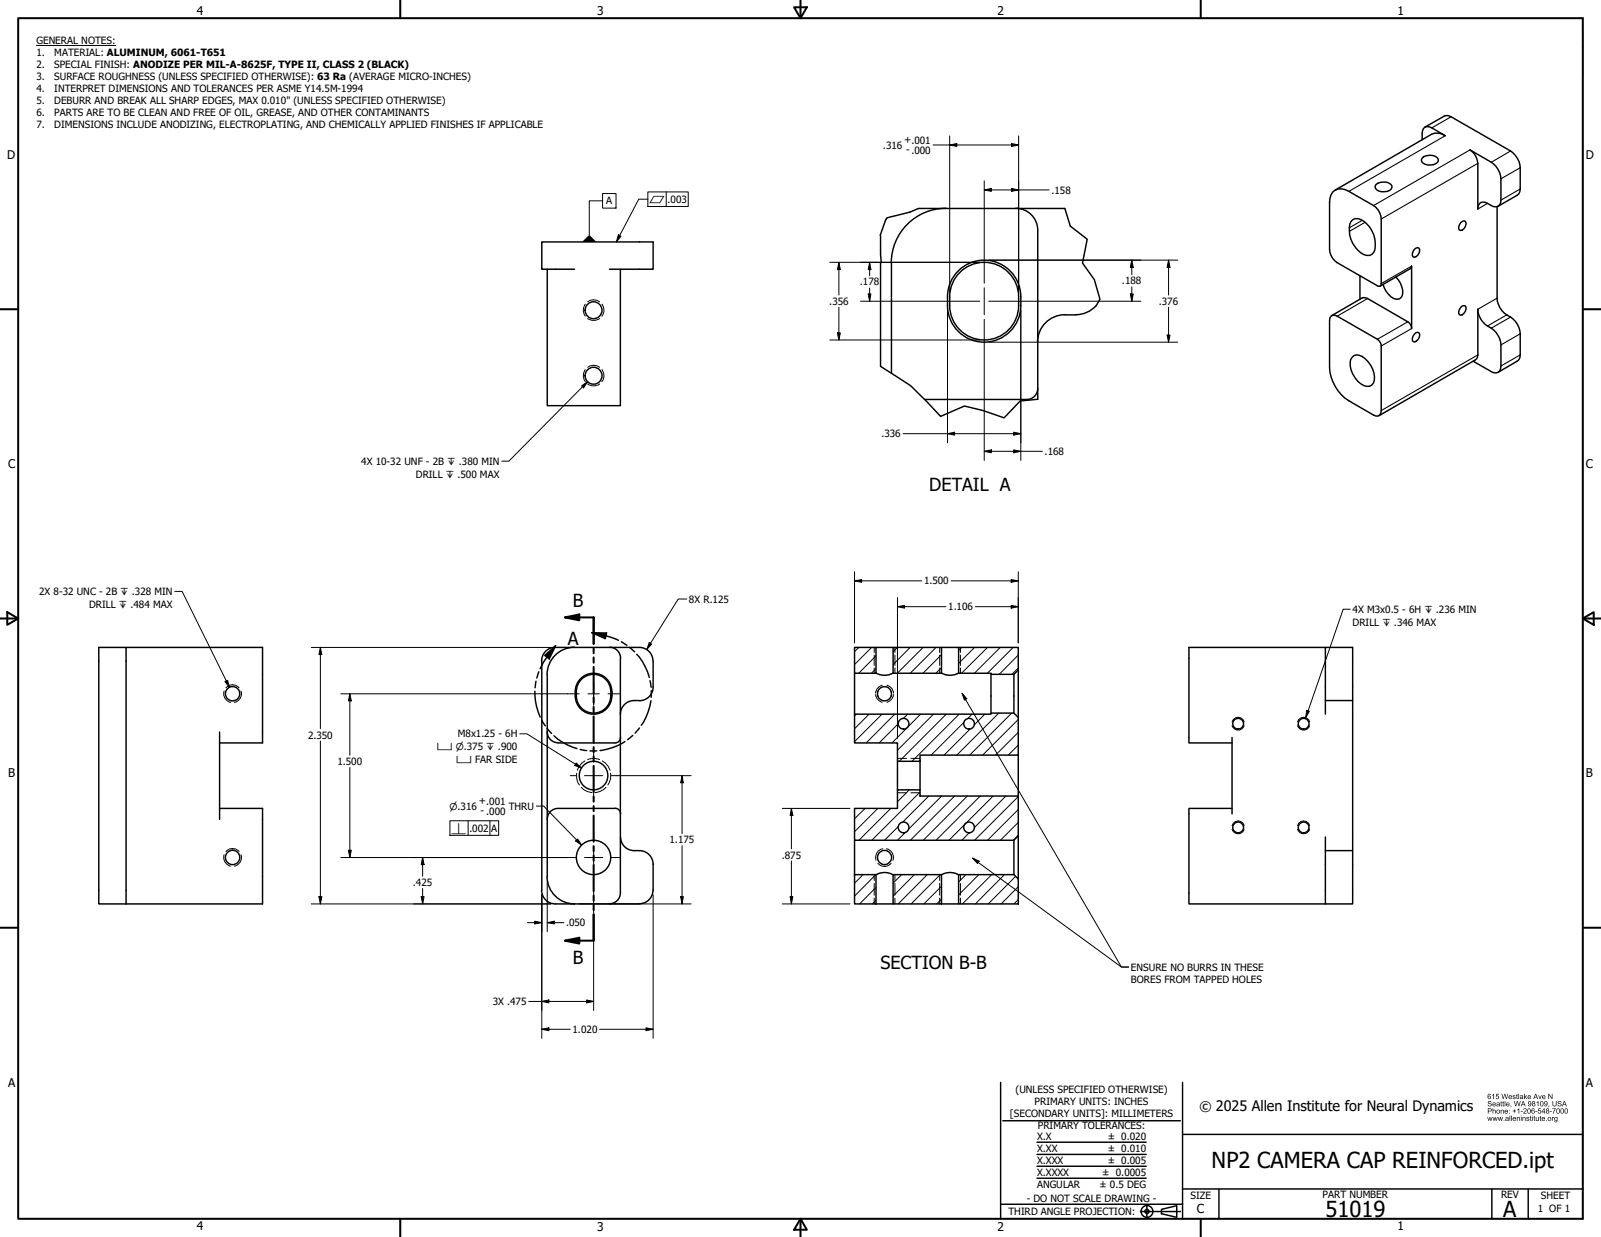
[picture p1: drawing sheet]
<svg xmlns="http://www.w3.org/2000/svg" width="559mm" height="432mm" viewBox="0 0 559 432" stroke-linecap="round" stroke-linejoin="round" font-family="sans-serif">
<!-- layer: Hatch (ANSI) -->
<g fill="none" stroke="#000" stroke-width=".35">
<path d="M299.8 226l-1.5 1.5M304.2 226l-5.9 6M305.8 228.9l-6.1 6.1M305.8 233.4l-1.6 1.6M313.2 226l-1.5 1.5M317.7 226l-6 6M322.2 226l-9 9M326.7 226l-9 9M328.6 233l-2 2M328.6 228.5l-6.5 6.5M335.7 226l-1.1 1.1M340.2 226l-5.6 5.6"/>
<path d="M344.7 226l-9.1 9M349.1 226l-9 9M353.6 226l-9 9M355.4 233.2l-2.2 2.2M355.4 228.7l-6.7 6.7M298.8 249.3l-.5 .6M303.3 249.3l-5 5.1M307.8 249.3l-9.5 9.6M312.3 249.3l-10 10M313.6 252.5l-6.8 6.8M316.8 249.3l-1.5 1.5M321.3 249.3l-10 10"/>
<path d="M325.8 249.3l-12.6 12.6M330.3 249.3l-16.4 16.4M334.8 249.3l-16.5 16.4M336.5 252l-11.5 11.6M338.7 254.4l-9.2 9.2M339.3 249.3l-1.7 1.7M343.7 249.3l-3.7 3.7M348.6 248.9l-14.7 14.7M353.1 248.9l-14.6 14.7M355.4 251.1l-12.4 12.5M355.4 255.7l-7.9 7.9M317.4 275.7l-4.2 4.1"/>
<path d="M321.1 276.5l-16.8 16.8M324.2 277.9l-9.2 9.1M328.7 277.9l-11.6 11.6M333.2 277.9l-15.4 15.4M337.6 277.9l-15.3 15.4M342.1 277.9l-15.4 15.4M346.6 277.9l-9.5 9.6M351.1 277.9l-11.1 11M355.4 260.1l-3.5 3.5M355.4 278.1l-15.2 15.2M301.9 282.2l-3.6 3.6M306.4 282.2l-8.1 8.1"/>
<path d="M310.9 282.2l-11.1 11.1M313.6 288.4l-4.9 4.9M316 290.5l-2.8 2.8M337 287.5l-5.8 5.8M338.3 290.6l-2.6 2.7M355.4 291.5l-1.7 1.8M355.4 282.6l-10.7 10.7M355.4 287.1l-6.2 6.2M301.2 305.3l-2.9 3M305.7 305.3l-7.4 7.5M305.8 314.3l-1.3 1.2M305.8 309.8l-5.8 5.7"/>
<path d="M314.7 305.3l-3 3M319.2 305.3l-7.5 7.5M323.7 305.3l-10.2 10.2M328.2 305.3l-10.2 10.2M328.6 309.4l-6.1 6.1M328.6 313.8l-1.6 1.7M337.1 305.3l-2.5 2.6M341.6 305.3l-7 7.1M346.1 305.3l-10.2 10.2M350.6 305.3l-10.2 10.2M354.5 305.9l-9.6 9.6M355.4 309.5l-6 6"/>
<path d="M355.4 314l-1.5 1.5"/>
</g>
<!-- layer: Hidden Narrow (ANSI) -->
<g fill="none" stroke="#000" stroke-width=".35">
<path d="M204.3 106.2a3.5 3.5 0 0 0 0 4.2M205.1 111.2a3.6 3.6 0 0 0 4.2 0M209.3 105.3a3.5 3.5 0 0 0-4.2 0M210.1 106.2a3.5 3.5 0 0 1 0 4.2M204.3 129a3.5 3.5 0 0 0 0 4.2M205.1 134a3.6 3.6 0 0 0 4.2 0M209.3 128.2a3.5 3.5 0 0 0-4.2 0M210.1 129a3.5 3.5 0 0 1 0 4.2M305.1 226v1.8M305.1 228.7v3.6M305.1 233.2v1.8M307.9 239.2a3 3 0 0 0-2.3 2.7"/>
<path d="M309.6 239.2a3 3 0 0 1 2.2 2.7M312.4 226v1.8M312.4 228.7v3.6M312.4 233.2v1.8M328 226v1.8M328 228.7v3.6M328 233.2v1.8M335.2 226v1.8M335.2 228.7v3.6M335.2 233.2v1.8M78.2 241.2a3 3 0 0 0 2.3 4M83.4 240.1a2.96 2.96 0 0 0-4.5 0"/>
<path d="M84.1 241.2a2.94 2.94 0 0 1-2.3 4M305.6 242.4a3.1 3.1 0 0 0 2.3 2.8M311.8 242.4a3.1 3.1 0 0 1-2.2 2.8M430 253.3a2.18 2.18 0 0 0 2.1 1.6 2.18 2.18 0 0 0 2.1-1.6M430 252a2.22 2.22 0 0 1 2.1-1.6 2.22 2.22 0 0 1 2.2 1.6M452.9 252a2.22 2.22 0 0 1 2.1-1.6 2.22 2.22 0 0 1 2.1 1.6M452.9 253.3a2.18 2.18 0 0 0 2.1 1.6 2.18 2.18 0 0 0 2.1-1.6M201.3 269.9a5.2 5.2 0 0 0 .9 4.1M202.9 274.8a5.6 5.6 0 0 0 3.7 1.9M204.2 265.6l-1.1 .8-1 1.1-.6 1.4M209.3 265.2a5.2 5.2 0 0 0-4.2 0M210.2 265.6l1.1 .8 1 1.1 .6 1.4"/>
<path d="M211.5 274.8a5.6 5.6 0 0 1-3.8 1.9M213.1 269.9a5.2 5.2 0 0 1-.9 4.1M313.2 276.7h3.2M313.2 264.7h3.2M317.9 276.7h3.2M317.9 264.7h3.2M78.2 298.4a3 3 0 0 0 2.3 3.9M83.4 297.2a2.96 2.96 0 0 0-4.5 0M84.1 298.4a2.94 2.94 0 0 1-2.3 3.9M308.1 296.3a3.1 3.1 0 0 0-2.3 4M309.4 296.3a2.98 2.98 0 0 1 2.3 4M430 289.5a2.18 2.18 0 0 0 2.1 1.6 2.18 2.18 0 0 0 2.1-1.6"/>
<path d="M430 288.2a2.22 2.22 0 0 1 2.1-1.6 2.22 2.22 0 0 1 2.2 1.6M452.9 288.2a2.22 2.22 0 0 1 2.1-1.6 2.22 2.22 0 0 1 2.1 1.6M452.9 289.5a2.18 2.18 0 0 0 2.1 1.6 2.18 2.18 0 0 0 2.1-1.6M305.1 305.3v2M305.1 308.4v4.1M305.1 313.5v2M311 301.4a3 3 0 0 1-4.6 0M312.4 305.3v2M312.4 308.4v4.1M312.4 313.5v2M328 305.3v2M328 308.4v4.1"/>
<path d="M328 313.5v2M335.2 305.3v2M335.2 308.4v4.1M335.2 313.5v2"/>
</g>
<!-- layer: Visible (ANSI) -->
<g fill="none" stroke="#000" stroke-width=".51">
<path d="M496.4 55.2a4.1 4.1 0 0 1 5.6 .3 1.65 1.65 0 0 1-1.7 2 3.9 3.9 0 0 1-4.1-1.1zM496.4 48.8a4.4 4.4 0 0 1 .9-4.4l1.6-.1 5.5 3.1a4.9 4.9 0 0 0-4.7-.5l-33.7 19.5M497.3 44.4l6.8-3.9 1.5-.1 21.6 12.3a7.8 7.8 0 0 1 3.4 5.8v7.5l-.4 1.6-7.3 4.4M513.1 52.3l7.4 4.3a7.5 7.5 0 0 1 3.4 5.8v7.4a2.05 2.05 0 0 1-1 2.2 2.05 2.05 0 0 1-2.4-.2 3.7 3.7 0 0 0-3.7-1.1l-.9 1.3-.1 1v-16a6.3 6.3 0 0 0-2.7-4.7zM309.7 76l-.5 .6M320.5 72.8h51.2M330.2 72.7a19.1 19.1 0 0 0-19.1 19.1M354.6 72.7a7.7 7.7 0 0 1 7.6 7.7v59M465.2 67a4.2 4.2 0 0 1 5.6-.2l8.6 5a5.9 5.9 0 0 1 2.7 4.7v22.5l-.4 .9-.9-.1-14.1-8.1a5.9 5.9 0 0 1-2.6-4.7v-16.3l.5-2.7zM472.1 76.7a3.8 3.8 0 0 1 5 1.5 9.5 9.5 0 0 1 2.4 9.9 2.86 2.86 0 0 1-4.5 .2 9.6 9.6 0 0 1-3.5-10.9zM480.2 64.5a4.2 4.2 0 0 1 5.6 .3 1.67 1.67 0 0 1-1.6 2 3.8 3.8 0 0 1-4.1-1.1l-.2-.6zM509.8 77.7l1.2-.6 .4 .2a2.13 2.13 0 0 1-2 3 2.14 2.14 0 0 1 .4-2.6z"/>
<path d="M522.5 72.1v32a7.5 7.5 0 0 0 4.7 6.6 7.5 7.5 0 0 1 3.4 5.8v7.4l-.4 1.6-7.3 4.5M191 94v47.6h25.5v-47.6M200.5 94h-11.4v-9.5h38.9v9.5h-15.3M307.3 81.7v.6M307.3 82.3v6.6M307.3 91.9v36M311.1 91.8v38.5M474.7 96.3v8.2M481.7 99.9l10.6-6.2 .4-.8v21.8a2.95 2.95 0 0 0-1.3-2.4l-14.1-8.1-1.3-.3-11.2 6.3M487.2 96.7a7 7 0 0 1 2.2 6.6 2.27 2.27 0 0 1-3.9 .3 8.2 8.2 0 0 1-2.8-4.3M493.6 87.1l1.2-.7 .4 .2a2.13 2.13 0 0 1-2 3.1 2.14 2.14 0 0 1 .4-2.6zM330.7 106.6a12.8 12.8 0 0 0 12.8 12.8 12.8 12.8 0 0 0 12.8-12.7"/>
<path d="M330.7 103.6a12.8 12.8 0 0 1 12.8-12.8 12.8 12.8 0 0 1 12.8 12.8M330.7 103.6v3.1M331.5 106.6a12 12 0 0 0 12 12.1 12 12 0 0 0 12-12M331.5 103.6v3.1M331.5 103.6a12 12 0 0 1 12-12 12 12 0 0 1 12 12M355.5 103.6v3.1M356.3 103.6v3.1M371.7 109.9a9.6 9.6 0 0 0-9.6 9.5M371.7 109.9h3.8M382.6 106.7a9.5 9.5 0 0 1-7.1 3.2M464.6 110.4l.5-.4 1.6 .4 14.1 8a2.95 2.95 0 0 1 1.3 2.4v22.5a1.65 1.65 0 0 1-.8 1.7 1.65 1.65 0 0 1-1.9-.1l-8.6-5a14.8 14.8 0 0 1-6.7-11.6v-16.4zM493.6 116.6l.6-.5h1a2.36 2.36 0 0 1-1.6 3.3l-.4-.2a2.04 2.04 0 0 1 .4-2.6z"/>
<path d="M509.8 107.3l.6-.5h1a2.36 2.36 0 0 1-1.6 3.2l-.4-.1a2.04 2.04 0 0 1 .4-2.6zM362.2 135.6a3.8 3.8 0 0 1-3.8 3.8h-35.7M471.9 124.7a2.56 2.56 0 0 1 3.6-.2 8.4 8.4 0 0 1 3.9 9.2 2.71 2.71 0 0 1-4.4 .3 8.9 8.9 0 0 1-3.6-8.5zM514.2 126.1l6.3 3.6a2.05 2.05 0 0 0 2.4 .3 2.05 2.05 0 0 0 1-2.2v-7.4a7.9 7.9 0 0 0-4.7-6.6 7.3 7.3 0 0 1-3.4-5.9v16l-.4 1.3-34.1 19.9M34.5 226h9.5v89.5h-9.5zM44 226h47.6v33.3h-15M189.1 230.8v80M191 235.5v70.5M193.8 225.9a4.8 4.8 0 0 0-4.8 4.8M193.9 226h29.3a4.7 4.7 0 0 1 4.7 4.7M200.5 225.9a9.6 9.6 0 0 0-9.6 9.6M212.8 225.9a3.8 3.8 0 0 1 3.8 3.9"/>
<path d="M216.5 229.8v81.9a3.8 3.8 0 0 1-3.7 3.8M228 230.8v9a4.8 4.8 0 0 1-4.8 4.8M298.3 226h7.5v9h-7.5zM298.3 235v14.3M305.8 235a6.7 6.7 0 0 0 5.9 0M305.8 226h5.9M311.7 226h16.9v9h-16.9zM328.6 235a6.7 6.7 0 0 0 6 0M328.6 226h6M334.6 226h20.8v7.9l-1.5 1.5h-8v-.4h-11.3zM345.9 235.4v13.5M353.9 235.4v13.5"/>
<path d="M355.4 233.9v16.5M462.6 226h-47.6v33.3h15M76.6 255.5v30.5M191 255.5a3.8 3.8 0 0 0 3.8 3.8M200.8 241.4a6.5 6.5 0 0 0 5.5 7.8 6.5 6.5 0 0 0 7.3-6.3M200.8 241.4a6.4 6.4 0 0 1 6.4-6.4 6.4 6.4 0 0 1 6.4 6.4M201.2 241.4a6.1 6.1 0 0 0 5.1 7.5 6.1 6.1 0 0 0 6.9-6M201.2 241.4a6 6 0 0 1 6-6 6 6 0 0 1 6 6M213.2 241.4v1.6M213.6 241.4v1.6M216.6 257.4l-.6 1.4-1.3 .5h-19.9M223.2 244.5a5.3 5.3 0 0 0-6.6 4l-.1 .8"/>
<path d="M298.3 249.3h47.6v-.4h8l1.5 1.5v13.2h-34.3v2.1h-7.9v-6.4h-14.9zM430 257.4v26.7M462.6 244.5v4.8M472.1 244.5h-9.5v-18.5h9.5v84.8v4.7h-9.5M313.2 265.7v10M321.1 265.7v10M355.4 263.6v14.3M76.6 282.2h15v33.3h-47.6M194.8 282.2a3.8 3.8 0 0 0-3.8 3.8M194.8 282.2h19.8M214.7 282.1l1.3 .6 .6 1.4M216.6 292.2a4.7 4.7 0 0 0 4.7 4.7 5.3 5.3 0 0 1 6.6 4l.1 .8"/>
<path d="M298.3 282.2h14.9v-6.5h7.9v2.2h34.3v13.9l-1.5 1.5h-55.6zM298.3 293.3v12M353.9 293.3v12M355.4 291.8v15M430 282.2h-15v33.3h47.6M462.6 296.9v18.6M462.6 292.2v4.7h9.5M189 310.7a4.8 4.8 0 0 0 4.8 4.8M190.9 306a9.6 9.6 0 0 0 9.6 9.5M193.9 315.5h29.3M227.9 310.7a4.7 4.7 0 0 1-4.7 4.8M228 301.7v9.1"/>
<path d="M298.3 305.3h7.5v10.2h-7.5zM305.8 305.3a6.2 6.2 0 0 1 5.9 0M305.8 315.5h5.9M311.7 305.3h16.9v10.2h-16.9zM328.6 305.3a6.2 6.2 0 0 1 6 0M328.6 315.5h6M334.6 305.3h19.3l1.5 1.5v8.7h-20.8z"/>
<circle cx="207.2" cy="108.3" r="2.95"/>
<circle cx="207.2" cy="131.2" r="2.95"/>
<circle cx="81.2" cy="242.2" r="2.51"/>
<circle cx="308.7" cy="242.2" r="2.47"/>
<circle cx="315.4" cy="252.6" r="1.87"/>
<circle cx="338.2" cy="252.6" r="1.87"/>
<circle cx="432.1" cy="252.6" r="1.87"/>
<circle cx="455" cy="252.6" r="1.87"/>
<circle cx="207.2" cy="270.7" r="5"/>
<circle cx="81.2" cy="299.3" r="2.51"/>
<circle cx="207.2" cy="299.3" r="6"/>
<circle cx="308.7" cy="299.3" r="2.48"/>
<circle cx="315.4" cy="288.8" r="1.87"/>
<circle cx="338.2" cy="288.8" r="1.87"/>
<circle cx="432.1" cy="288.8" r="1.87"/>
<circle cx="455" cy="288.8" r="1.87"/>
</g>
<!-- layer: Visible Narrow (ANSI) -->
<g fill="none" stroke="#000" stroke-width=".38">
<path d="M504.4 47.4l-33.6 19.4M506.5 40.8l-6.8 3.8M513.1 52.3l-33.7 19.5M515.8 57l-33.7 19.5M527.2 52.7l-6.7 3.9M530.6 58.5l-6.7 3.9M475.5 76.9l-4.5 2.6M476.4 77.6l-5.4 3.2M519.2 71l-3.4 2M530.6 66l-6.7 3.9M492.7 92.9l-10.6 6.1M477.3 104.2l-10.6 6.2"/>
<path d="M491.4 112.3l-10.6 6.1M492.7 114.7l-10.6 6.1M522.5 104.1l-6.7 3.9M525.9 109.9l-6.7 3.9M527.2 110.7l-6.7 3.9M530.6 116.5l-6.7 3.9M515.8 123.9l-33.7 19.4M530.6 123.9l-6.7 3.9"/>
</g>
<!-- layer: Break Line (ANSI) -->
<path d="M309.2 76.6l-1.9 5.2M320.5 72.8l-2.9 1.2-7.9 2M371.7 72.8l1.9 6.1 5.9 4.6-1.7 8.3 4.2 5.8 1.9 6.9-1.3 2.2M307.3 88.9l.3 2.6-.3 .4M307.3 127.9l3.8 2.4a38 38 0 0 1 11.8 9.3l5.4 5.8 8.3-3.7 6.6 1.6 7.3 2.6 5.6-5.9 6.1-.6" fill="none" stroke="#000" stroke-width=".51"/>
<!-- layer: Detail Boundary (ANSI) -->
<g fill="none" stroke="#000" stroke-width=".51">
<path d="M187.1 237.8l-.3 2.3M188.1 234.5l-.8 2.2M190.1 228.8l3.8-3.4-2.2 4.6zM193.9 225.4a29.6 29.6 0 0 0-5.4 8M206.6 220.9l5.1 .1-.4 1.9zM206.6 220.9a29.9 29.9 0 0 1 9.2 2.6M216.9 224l1.9 1.2M219.8 226l1.7 1.5M222.2 228.4a18.1 18.1 0 0 1 4.4 8.1M226.9 237.6l.4 2.3M186.7 241.3a20.8 20.8 0 0 0 1.8 9M189.1 251.3l1.2 2.1"/>
<path d="M190.9 254.3l1.6 1.7M193.4 256.9a20.3 20.3 0 0 0 8 4.4M218.1 258.8a20.4 20.4 0 0 1-8.7 3.2M220.9 256.7l-1.8 1.5M223.2 254.1l-1.5 1.8M227.2 244.6a20.7 20.7 0 0 1-3.4 8.6M227.3 241.1v2.3M202.5 261.6l2.3 .4M205.9 262.1h2.4"/>
</g>
<g fill="#000">
<path d="M190.1 228.8l3.8-3.4-2.2 4.6z" fill-rule="evenodd"/>
<path d="M206.6 220.9l5.1 .1-.4 1.9z" fill-rule="evenodd"/>
</g>
<!-- layer: Section Line (ANSI) -->
<g fill="none" stroke="#000" stroke-width=".7">
<path d="M197.2 215.5l5-1v2zM197.2 215.5h10v9.2M207.2 226.2v1.8M207.2 229.5v1.8M207.2 232.8v9.2M207.2 243.5v1.8M207.2 246.8v1.8M207.2 250.1v9.2M207.2 260.8v1.8M207.2 264v1.9M207.2 267.3v9.2M207.2 278.1v1.7"/>
<path d="M207.2 281.4v1.7M207.2 284.7v9.1M207.2 295.3v1.8M207.2 298.6v1.8M207.2 301.9v9.2M207.2 312.6v1.8M207.2 315.9v1.8M207.2 319.2v9.2h-10M197.2 328.4l5-1.1v2.1z"/>
</g>
<g fill="#000">
<path d="M197.2 215.5l5-1v2z" fill-rule="evenodd"/>
<path d="M197.2 328.4l5-1.1v2.1z" fill-rule="evenodd"/>
</g>
<!-- layer: Border (ANSI) -->
<g fill="none" stroke="#000" stroke-width=".7">
<path d="M139.7 0v6.3M279.4 0v6.3M419.1 0v6.3M6.4 6.3h546v419.1h-546zM277.2 2.5h4.4l-2.2 3.8zM0 107.9h6.3M552.4 107.9h6.4M0 215.9h6.3M2.5 213.7l3.8 2.2-3.8 2.2zM552.4 215.9h6.4M552.5 215.9l3.8-2.2v4.4zM0 323.8h6.3"/>
<path d="M552.4 323.8h6.4M139.7 425.4v6.4M279.4 425.4v6.4M279.4 425.4l2.2 3.9h-4.4zM419.1 425.4v6.4"/>
</g>
<!-- layer: Title (ANSI) -->
<g fill="none" stroke="#000" stroke-width=".51">
<path d="M349.2 377.8v47.6M412.7 377.8v47.6M350 391.2h62M361.9 398.7h38.1M412.7 396h139.7M361.9 403h38.1M361.9 411.3h38.1M361.9 407.1h38.1M412.7 415h139.7M425.4 415v10.4M520.7 415v10.4M533.4 415v10.4"/>
<path d="M349.2 420.4h63.5M398 422.9h14M400.3 420.6v4.6M405.4 422.1l5.3-1.2v4l-5.3-1.2z"/>
<circle cx="400.3" cy="422.9" r="2.06"/>
<circle cx="400.3" cy="422.9" r=".73"/>
</g>
<!-- layer: Symbol (ANSI) -->
<g fill="none" stroke="#000" stroke-width=".35">
<path d="M12.7 15.9h27.7M552.4 11.5v15.4M210.3 67.6h4.7v5h-4.7zM210.3 70.1h-4.6v11.9M226.1 67h14.1v5.1h-14.1zM226.1 69.5h-3.2l-7.8 15M232.5 67v5.1M215.8 82l.9 .5-1.6 2zM203 134.7l2.1-1.5-1.4 2.2zM205.1 133.2l-27.5 27.8h-2.5M61 206.4h2.6l16.5 33.6M471.3 212.7h-2.5l-13.1 37.8"/>
<path d="M78.5 237.9l.9-.4 .7 2.5zM181.4 256.2h2.5l19 11.9M335.8 242l55.6 95.6h2.5M335.8 242l1.6 1.9-.8 .5zM456.1 248l.9 .3-1.3 2.2zM201.1 266.3l1.8 1.8-2.3-.9zM157 286.5h17.1v5.1h-17.1zM163.4 286.5v5.1M171 286.5v5.1M187.2 281.4h2.5l13.3 13.6M201.6 292.9l1.4 2.1-2.1-1.4zM339.5 299.5l51.9 38.1h2.6"/>
<path d="M339.5 299.5l2.3 1.1-.6 .8z"/>
</g>
<!-- layer: Center Mark (ANSI) -->
<path d="M199 270.8h2M204 270.8h6.4M207.2 262.6v1.9M207.2 267.6v6.3M207.2 276.9v2M213.4 270.8h1.9M198 299.3h3M204 299.3h6.4M207.2 290.1v3M207.2 296.2v6.3M213.4 299.3h3M207.2 305.5v3" fill="none" stroke="#000" stroke-width=".35"/>
<!-- layer: Centerline (ANSI) -->
<path d="M343.5 100.5v9.4M207.2 238.3v7.8M198 242.2h4.2M205.2 242.2h4M212.2 242.2h4.2" fill="none" stroke="#000" stroke-width=".35"/>
<!-- layer: Dimension (ANSI) -->
<g fill="none" stroke="#000" stroke-width=".35">
<path d="M325.7 50.6h29.8M331.5 47.4v54.6M331.5 50.6l2.4-.5v1zM353.1 50.1l2.4 .5-2.4 .5zM355.5 47.4v54.6M343.5 63.1v35.8M343.5 66.3l2.5-.5v1zM343.5 66.3h22.6M353.1 65.8l2.4 .5-2.4 .5zM289.6 91.6h52.3M292.8 91.6v11.4M292.8 91.6l.5 2.5h-1z"/>
<path d="M303.5 91.6l.5 2.5h-1zM303.5 91.6v4.7M345.1 90.8h65.9M395 90.8l.5 2.5h-1zM395 90.8v5.1M407.9 90.8l.5 2.5h-1zM407.9 90.8v12.2M289.6 118.7h52.3M292.3 116.2h1l-.5 2.5zM292.8 107.3v11.4M300.4 105.2h41.5M303 102.6h1l-.5 2.6z"/>
<path d="M303.5 100.5v4.7M330.7 108.3v46.3M343.5 111.4v49.3M345.1 105.2h53.1M345.1 119.4h65.9M356.3 108.3v52.4M394.5 102.6h1l-.5 2.6zM395 100.1v5.1M407.4 117h1l-.5 2.4zM407.9 107.3v12.1M315.2 151.4h41.1M330.7 151.4l2.5-.5v1z"/>
<path d="M343.5 157.5l2.5-.5v1.1zM343.5 157.5h20.3M353.8 150.9l2.5 .5-2.5 .5zM353.8 157l2.5 .5-2.5 .6zM298.3 199.6v24.8M355.4 199.6v24.8M239.7 209.1h-3l-11 17.6M298.3 202.8l2.4-.5v1zM298.3 202.8h23.4M313.2 208.6v49.1M313.2 211.8l2.5-.5v1zM313.2 211.8h16.9"/>
<path d="M332 202.8h23.4M340.4 211.8h15M352.9 211.3l2.5 .5-2.5 .5zM352.9 202.3l2.5 .5-2.5 .5zM108.6 226h83.7M111.8 226v28.4M111.8 226l.5 2.5h-1zM226.6 224.3l.9 .6-1.8 1.8zM111.8 258.6v56.9M118.9 242.2h79.1M122.1 242.2l.5 2.5h-1zM122.1 242.2v21.5"/>
<path d="M122.1 267.9v31.4M215.3 270.8h25.9M238.1 270.8v20.2M238.1 270.8l.4 2.4h-.9zM118.9 299.3h79.1M121.6 296.8h1l-.5 2.5zM147.5 299.3l.5 2.5h-1zM147.5 299.3v6.6M238.1 295.2v20.3M273.1 282.2h23.6M276.2 282.2v14.1M276.2 282.2l.5 2.5h-.9z"/>
<path d="M108.6 315.5h83.7M111.3 313h1l-.5 2.5zM147 313h1l-.5 2.5zM147.5 310.1v5.4M189.1 312.4v50.1M191 307.6v17.6M202.1 315.5h39.1M207.2 310.1v42.6M228 312.4v50.1M237.6 313h.9l-.4 2.5zM273.1 315.5h23.6M275.8 313h.9l-.5 2.5z"/>
<path d="M276.2 300.5v15M184.1 322.1h5M186.6 321.6l2.5 .5-2.5 .4zM191 322.1l2.5-.5v.9zM191 322.1h5.8M184.5 349.6h22.7M189.1 349.6l2.5-.5v1zM189.1 359.3l2.5-.5v1zM189.1 359.3h9.9M204.7 349.1l2.5 .5-2.5 .5zM209.3 359.3h18.7M225.5 358.8l2.5 .5-2.5 .5z"/>
</g>
<g fill="#000">
<path d="M331.5 50.6l2.4-.5v1z" fill-rule="evenodd"/>
<path d="M353.1 50.1l2.4 .5-2.4 .5z" fill-rule="evenodd"/>
<path d="M343.5 66.3l2.5-.5v1z" fill-rule="evenodd"/>
<path d="M353.1 65.8l2.4 .5-2.4 .5z" fill-rule="evenodd"/>
<path d="M292.8 91.6l.5 2.5h-1z" fill-rule="evenodd"/>
<path d="M303.5 91.6l.5 2.5h-1z" fill-rule="evenodd"/>
<path d="M395 90.8l.5 2.5h-1z" fill-rule="evenodd"/>
<path d="M407.9 90.8l.5 2.5h-1z" fill-rule="evenodd"/>
<path d="M292.3 116.2h1l-.5 2.5z" fill-rule="evenodd"/>
<path d="M303 102.6h1l-.5 2.6z" fill-rule="evenodd"/>
<path d="M394.5 102.6h1l-.5 2.6z" fill-rule="evenodd"/>
<path d="M407.4 117h1l-.5 2.4z" fill-rule="evenodd"/>
<path d="M330.7 151.4l2.5-.5v1z" fill-rule="evenodd"/>
<path d="M343.5 157.5l2.5-.5v1.1z" fill-rule="evenodd"/>
<path d="M353.8 150.9l2.5 .5-2.5 .5z" fill-rule="evenodd"/>
<path d="M353.8 157l2.5 .5-2.5 .6z" fill-rule="evenodd"/>
<path d="M298.3 202.8l2.4-.5v1z" fill-rule="evenodd"/>
<path d="M313.2 211.8l2.5-.5v1z" fill-rule="evenodd"/>
<path d="M352.9 211.3l2.5 .5-2.5 .5z" fill-rule="evenodd"/>
<path d="M352.9 202.3l2.5 .5-2.5 .5z" fill-rule="evenodd"/>
<path d="M111.8 226l.5 2.5h-1z" fill-rule="evenodd"/>
<path d="M226.6 224.3l.9 .6-1.8 1.8z" fill-rule="evenodd"/>
<path d="M122.1 242.2l.5 2.5h-1z" fill-rule="evenodd"/>
<path d="M238.1 270.8l.4 2.4h-.9z" fill-rule="evenodd"/>
<path d="M121.6 296.8h1l-.5 2.5z" fill-rule="evenodd"/>
<path d="M276.2 282.2l.5 2.5h-.9z" fill-rule="evenodd"/>
<path d="M111.3 313h1l-.5 2.5z" fill-rule="evenodd"/>
<path d="M147 313h1l-.5 2.5z" fill-rule="evenodd"/>
<path d="M147.5 299.3l.5 2.5h-1z" fill-rule="evenodd"/>
<path d="M237.6 313h.9l-.4 2.5z" fill-rule="evenodd"/>
<path d="M275.8 313h.9l-.5 2.5z" fill-rule="evenodd"/>
<path d="M186.6 321.6l2.5 .5-2.5 .4z" fill-rule="evenodd"/>
<path d="M191 322.1l2.5-.5v.9z" fill-rule="evenodd"/>
<path d="M189.1 349.6l2.5-.5v1z" fill-rule="evenodd"/>
<path d="M189.1 359.3l2.5-.5v1z" fill-rule="evenodd"/>
<path d="M204.7 349.1l2.5 .5-2.5 .5z" fill-rule="evenodd"/>
<path d="M225.5 358.8l2.5 .5-2.5 .5z" fill-rule="evenodd"/>
</g>
<!-- layer: Symbol (ANSI) -->
<g fill="#000">
<path d="M203.1 84.5l2.6-2.5 2.5 2.5z" fill-rule="evenodd"/>
<path d="M215.8 82l.9 .5-1.6 2z" fill-rule="evenodd"/>
<path d="M203 134.7l2.1-1.5-1.4 2.2z" fill-rule="evenodd"/>
<path d="M78.5 237.9l.9-.4 .7 2.5z" fill-rule="evenodd"/>
<path d="M335.8 242l1.6 1.9-.8 .5z" fill-rule="evenodd"/>
<path d="M456.1 248l.9 .3-1.3 2.2z" fill-rule="evenodd"/>
<path d="M201.1 266.3l1.8 1.8-2.3-.9z" fill-rule="evenodd"/>
<path d="M201.6 292.9l1.4 2.1-2.1-1.4z" fill-rule="evenodd"/>
<path d="M339.5 299.5l2.3 1.1-.6 .8z" fill-rule="evenodd"/>
</g>
<g fill="#000">
<path d="M540.4 381.8h.3l.9 1.5v-1.5h.3v1.9h-.3l-.9-1.5v1.5h-.3zM538.6 382.6l-.1 .3h.7l-.2-.4zM538.4 382.5a.62 .62 0 0 1 .7-.1 .62 .62 0 0 1 .3 .6h-.9a.38 .38 0 0 0 .2 .5 .38 .38 0 0 0 .5-.3l.2 .1a.67 .67 0 0 1-1 .2 .67 .67 0 0 1 0-1zM536.9 382.3h.2l.4 1.1 .4-1.1h.2l-.5 1.4h-.2zM536 382l-.3 .9h.6zM535.9 381.8h.2l.8 1.9h-.3l-.2-.6h-.8l-.2 .6h-.2zM533.5 382.6l-.1 .3h.7l-.2-.4zM533.3 382.5a.62 .62 0 0 1 .8-.1 .62 .62 0 0 1 .3 .6h-1a.38 .38 0 0 0 .3 .5 .38 .38 0 0 0 .4-.3l.3 .1a.67 .67 0 0 1-1.1 .2 .67 .67 0 0 1 0-1zM532 381.8h.2v1.1l.8-.6-.5 .5 .6 .9h-.3l-.5-.7-.1 .7h-.2zM530.8 383.1v.3l.3 .1 .3-.5zM530.6 382.5l.9-.1 .2 1.3-.3-.2a.49 .49 0 0 1-.7 .2 .49 .49 0 0 1-.2-.7 .49 .49 0 0 1 .7-.1l.1-.3-.8 .1zM530 381.8h.2v1.9h-.2zM529.3 382l.2-.1v.4h.3l-.3 .2v.9l.3 .2-.5-.1-.1-1zM528 382.4l.6-.1 .3 .2h-.6v.3a.54 .54 0 0 1 .7 .4 .54 .54 0 0 1-.5 .6 .54 .54 0 0 1-.6-.5l.6 .2 .3-.2-.8-.4zM526.9 382.6l-.1 .3h.7l-.2-.4zM526.7 382.5a.61 .61 0 0 1 .7-.1 .61 .61 0 0 1 .3 .6h-.9a.39 .39 0 0 0 .2 .5 .39 .39 0 0 0 .5-.3l.2 .1a.67 .67 0 0 1-1 .2 .67 .67 0 0 1 0-1zM524.1 381.8h.2l.4 1.6 .4-1.6h.3l.4 1.6 .4-1.6h.2l-.5 1.9h-.2l-.5-1.7-.4 1.7h-.2zM522.2 381.8h1v.3h-.8l-.1 .5a.6 .6 0 0 1 .9 .2 .6 .6 0 0 1-.4 .8 .6 .6 0 0 1-.8-.4h.3a.38 .38 0 0 0 .5 .1 .38 .38 0 0 0 .1-.6 .38 .38 0 0 0-.6 .1h-.2zM520.8 382.3l.7-.5v1.9h-.3v-1.5l-.4 .3zM519.4 383.1a.4 .4 0 0 0 .8 0 .4 .4 0 0 0-.8 0zM519.4 382l.6-.2 .4 .5h-.3a.36 .36 0 0 0-.4-.3 .36 .36 0 0 0-.3 .5v.2a.58 .58 0 0 1 .9 .2 .58 .58 0 0 1-.4 .8 .58 .58 0 0 1-.7-.6z" fill-rule="evenodd"/>
<path d="M542.7 390.6a.44 .44 0 0 0 .8 0 .44 .44 0 0 0-.8 0zM542.6 390.1l1-.2v1.2a.57 .57 0 0 1-.4 .7 .57 .57 0 0 1-.7-.4l.3 .1a.39 .39 0 0 0 .5 0 .39 .39 0 0 0 .1-.4 .63 .63 0 0 1-.9-.1 .63 .63 0 0 1 .1-.9zM541.7 389.9l.2 .2 .5-.1-.5 .3v1h-.2zM540.4 390.6a.46 .46 0 0 0 .9 0 .46 .46 0 0 0-.9 0zM540.2 390.6a.67 .67 0 0 1 1.3 0 .67 .67 0 0 1-1.3 0zM539.6 391h.3v.3h-.3zM538.4 390.2l-.1 .3h.8l-.2-.4zM538.3 390.1a.61 .61 0 0 1 .7-.1 .61 .61 0 0 1 .3 .6h-1a.38 .38 0 0 0 .3 .5 .38 .38 0 0 0 .5-.3l.2 .1a.67 .67 0 0 1-1 .2 .67 .67 0 0 1 0-1zM537.5 389.6l.2-.1v.4h.2l-.2 .2v.9l.3 .3-.5-.2-.2-1zM536 389.9h.3v1l.2 .2 .4-.2v-1h.2v1.4l-1-.2zM535.4 389.6l.2-.1v.4h.2l-.2 .2v.8l.3 .4-.5-.2zM534.8 389.9h.2v1.4h-.2zM534.8 389.4l.2 .3zM534.1 389.6l.2-.1v.4h.3l-.3 .2v.9l.3 .3-.5-.2zM532.8 390l.7-.1 .3 .4-.7-.2v.3a.54 .54 0 0 1 .7 .4 .54 .54 0 0 1-.5 .6 .54 .54 0 0 1-.6-.5l.6 .2 .3-.2-.7-.4zM531.4 389.9l1 .2 .1 1.2h-.3v-1l-.2-.2-.4 .2v1h-.2zM530.8 389.9h.3v1.4h-.3zM530.8 389.4l.3 .3zM529.4 389.9l1 .2 .1 1.2h-.2v-1l-.3-.2-.3 .2v1h-.3zM528.3 390.2l-.1 .3h.7l-.2-.4zM528.1 390.1a.61 .61 0 0 1 .7-.1 .61 .61 0 0 1 .4 .6h-1a.38 .38 0 0 0 .3 .5 .38 .38 0 0 0 .4-.3l.2 .1a.67 .67 0 0 1-1 .2 .67 .67 0 0 1 0-1zM527.4 389.4h.3v1.9h-.3zM526.9 389.4h.2v1.9h-.2zM525.7 390.7v.4h.3l.3-.5zM525.5 390.1l1-.1 .1 1.3-.3-.2a.5 .5 0 0 1-.6 .2 .5 .5 0 0 1-.2-.7 .5 .5 0 0 1 .7-.1l.1-.3-.9 .1zM524.8 391h.3v.3h-.3zM522.8 389.9h.2l.3 1.1 .3-1.1h.2l.3 1.1 .3-1.1h.2l-.4 1.4h-.3l-.2-1.1-.3 1.1h-.2zM520.9 389.9h.3l.3 1.1 .2-1.1h.3l.2 1.1 .3-1.1h.3l-.5 1.4h-.2l-.3-1.1-.2 1.1h-.3zM519.1 389.9h.2l.3 1.1 .3-1.1h.2l.3 1.1 .3-1.1h.2l-.4 1.4h-.2l-.3-1.1-.2 1.1h-.3z" fill-rule="evenodd"/>
<path d="M546 384.6l-.3 .8h.6zM545.9 384.4h.2l.8 1.8h-.3l-.2-.6h-.8l-.2 .6h-.2zM543.8 384.5a.71 .71 0 0 1 1.2 .4h-.2a.4 .4 0 0 0-.5-.4 .4 .4 0 0 0-.3 .5h.1a.69 .69 0 0 1 .9 .5 .69 .69 0 0 1-.6 .9 .69 .69 0 0 1-.8-.6l.2-.2a.44 .44 0 0 0 .5 .5 .44 .44 0 0 0 .3-.7h-.1a.58 .58 0 0 1-.7-.2 .58 .58 0 0 1 0-.7zM541.9 384.4h.2v1a.49 .49 0 0 0 .5 .6 .49 .49 0 0 0 .5-.6v-1h.2v1a.72 .72 0 0 1-.7 .8 .72 .72 0 0 1-.7-.8zM540.5 385.9h.2l-.2 .6zM539.1 384.9a.4 .4 0 0 0 .8 0 .4 .4 0 0 0-.8 0zM539.1 384.5a.87 .87 0 0 1 1.1 .7 .87 .87 0 0 1-.7 1l-.5-.4 .7 .2 .2-.7a.58 .58 0 0 1-.8 .1 .58 .58 0 0 1 0-.9zM537.9 384.7a.85 .85 0 0 0 .4 1.3l.1-.2a.64 .64 0 0 0 .2-.8 .64 .64 0 0 0-.7-.3zM537.8 384.5a.84 .84 0 0 1 .9 .8 .84 .84 0 0 1-.9 .8l-.3-.8zM536.3 384.8l.7-.4v1.8h-.3v-1.4l-.4 .2zM535 384.8a.3 .3 0 0 0 .6 0 .3 .3 0 0 0-.6 0zM534.9 385.7a.4 .4 0 0 0 .8 0 .4 .4 0 0 0-.8 0zM534.9 384.5a.49 .49 0 0 1 .8-.1 .49 .49 0 0 1-.1 .8 .54 .54 0 0 1 .1 .8 .54 .54 0 0 1-.8 0 .54 .54 0 0 1 .2-.8l-.3-.3zM533.5 384.9a.39 .39 0 0 0 .7 0 .39 .39 0 0 0-.7 0zM533.5 384.5a.87 .87 0 0 1 1.1 .7 .87 .87 0 0 1-.8 1l-.5-.4 .7 .2 .3-.7a.58 .58 0 0 1-.9 .1 .58 .58 0 0 1 .1-.9zM531.6 384.6l-.3 .8h.6zM531.5 384.4h.3l.7 1.8h-.3l-.2-.6h-.7l-.2 .6h-.3zM528.4 384.4h.3l.3 1.5 .5-1.5h.3l.4 1.5 .3-1.5h.3l-.5 1.8h-.3l-.4-1.6-.4 1.6h-.3zM527.2 385.9h.3l-.2 .6zM526 385.1l-.1 .3h.8l-.3-.3zM525.9 385a.61 .61 0 0 1 .7-.1 .61 .61 0 0 1 .3 .7h-1a.38 .38 0 0 0 .3 .4 .38 .38 0 0 0 .5-.2h.2a.66 .66 0 0 1-1 .3 .66 .66 0 0 1 0-1.1zM525.2 384.4h.2v1.8h-.2zM524.5 384.5l.3-.1v.5h.2l-.2 .1v.9l.2 .3-.4-.1-.2-1.1zM523.8 384.5l.2-.1v.5h.3l-.3 .1v.8l.3 .4-.4-.1zM522.6 385.7v.3h.3l.3-.5zM522.5 384.9l.9 .1 .1 1.2-.3-.2a.49 .49 0 0 1-.6 .2 .49 .49 0 0 1-.2-.6 .49 .49 0 0 1 .6-.2v-.4l-.7 .2zM521.3 385.1l-.2 .3h.8l-.2-.3zM521.1 385a.61 .61 0 0 1 .7-.1 .61 .61 0 0 1 .3 .7h-1a.38 .38 0 0 0 .3 .4 .38 .38 0 0 0 .5-.2h.2a.66 .66 0 0 1-1 .3 .66 .66 0 0 1 0-1.1zM519.5 384.5a.72 .72 0 0 1 1.1 .4h-.2a.4 .4 0 0 0-.5-.4 .4 .4 0 0 0-.3 .5h.1a.69 .69 0 0 1 .9 .4 .69 .69 0 0 1-.4 .9 .69 .69 0 0 1-.9-.4l-.1-.3h.2a.44 .44 0 0 0 .6 .5 .44 .44 0 0 0 .2-.7h-.1a.58 .58 0 0 1-.7-.2 .58 .58 0 0 1 .1-.7z" fill-rule="evenodd"/>
<path d="M546.4 387.2a.86 .86 0 0 0 .4 1.3l.1-.1a.86 .86 0 0 0-.4-1.3zM546.3 387a.84 .84 0 0 1 1 .8 .84 .84 0 0 1-.9 .9l-.3-.9zM545 387.2a.86 .86 0 0 0 .4 1.3l.1-.1a.86 .86 0 0 0-.4-1.3zM544.9 387a.84 .84 0 0 1 1 .8 .84 .84 0 0 1-1 .9l-.2-.9zM543.6 387.2a.86 .86 0 0 0 .4 1.3l.1-.1a.84 .84 0 0 0-.4-1.3zM543.5 387a.84 .84 0 0 1 1 .8 .84 .84 0 0 1-1 .9l-.3-.9zM541.8 386.9h1.2l-.7 1.8h-.2l.1-.5 .5-1.1h-.9zM541 387.9h.6v.3h-.6zM539.9 387.4a.3 .3 0 0 0 .6 0 .3 .3 0 0 0-.6 0zM539.8 388.2a.4 .4 0 0 0 .8 0 .4 .4 0 0 0-.8 0zM539.8 387a.49 .49 0 0 1 .7 0 .49 .49 0 0 1-.1 .7 .55 .55 0 0 1 .2 .9 .55 .55 0 0 1-.9 0 .55 .55 0 0 1 .2-.9l-.2-.2zM538.9 387.3l-.6 .8h.6zM538.9 386.9h.2v1.2h.2l-.2 .6h-.2v-.4h-.8zM537 386.9h.9v.2h-.8v.5a.6 .6 0 0 1 .8 .3 .6 .6 0 0 1-.4 .8 .6 .6 0 0 1-.7-.5h.2a.39 .39 0 0 0 .6 .2 .39 .39 0 0 0 0-.6 .39 .39 0 0 0-.6 .1h-.2zM535.9 387.9h.7v.3h-.7zM534.7 388.2a.4 .4 0 0 0 .8 0 .4 .4 0 0 0-.8 0zM534.7 387.1l.6-.2 .4 .4-.3 .1a.36 .36 0 0 0-.4-.3 .36 .36 0 0 0-.3 .4v.3a.58 .58 0 0 1 .9 .2 .58 .58 0 0 1-.4 .8 .58 .58 0 0 1-.7-.7zM533.4 387.2a.86 .86 0 0 0 .4 1.3l.1-.1a.85 .85 0 0 0-.4-1.3zM533.4 387a.84 .84 0 0 1 .9 .8 .84 .84 0 0 1-.9 .9l-.3-.9zM531.9 387a.63 .63 0 0 1 1 .3 .63 .63 0 0 1-.6 .8l-.3 .4h.9v.2h-1.2l.4-.7a.48 .48 0 0 0 .6-.4 .48 .48 0 0 0-.6-.5l-.4 .3zM530.8 387.9h.7v.3h-.7zM529.6 387.3l.7-.4v1.8h-.3v-1.4l-.4 .3zM528.5 387.2h.2v.5h.5v.2h-.5v.5h-.2v-.5h-.5v-.2h.5zM526.7 388.5h.2v.2h-.2zM526.7 387.4h.2v.3h-.2zM525.5 387.7l-.1 .2h.7l-.2-.3zM525.3 387.6a.61 .61 0 0 1 .7-.2 .61 .61 0 0 1 .3 .7h-1a.39 .39 0 0 0 .3 .5 .39 .39 0 0 0 .5-.3h.2a.66 .66 0 0 1-1 .3 .66 .66 0 0 1 0-1zM523.8 387.4l1 .1 .1 1.2h-.3v-1l-.2-.1-.4 .2v.9h-.2zM522.5 388.1a.46 .46 0 0 0 .9 0 .46 .46 0 0 0-.9 0zM522.3 388.1a.67 .67 0 0 1 1.3 0 .67 .67 0 0 1-1.3 0zM521 386.9h.2v.6a.47 .47 0 0 1 .5-.1 .47 .47 0 0 1 .3 .5v.8h-.2v-1l-.3-.1-.3 .2v.9h-.2zM519.5 387.1v.7l.7-.1a.33 .33 0 0 0 .2-.4 .33 .33 0 0 0-.4-.2zM519.3 386.9h1a.55 .55 0 0 1 .4 .7 .55 .55 0 0 1-.7 .4h-.5v.7h-.2z" fill-rule="evenodd"/>
</g>
<g font-size="7.7">
<text x="422.9" y="407.6">NP2 CAMERA CAP REINFORCED.ipt</text>
<text x="462.6" y="424.8">51019</text>
<text x="524.7" y="424.7">A</text>
</g>
<g font-size="6.3">
<text x="324.4" y="171.3">DETAIL A</text>
<text x="200" y="212">B</text>
<text x="198.2" y="225">A</text>
<text x="200" y="336.4">B</text>
<text x="307.3" y="338.4">SECTION B-B</text>
</g>
<text font-size="4.6" x="418.6" y="388">© 2025 Allen Institute for Neural Dynamics</text>
<text font-size="4.3" x="417.8" y="423.5">C</text>
<g font-size="4.2">
<text x="68.7" y="5.3">4</text>
<text x="208.4" y="5.3">3</text>
<text x="348.1" y="5.3">2</text>
<text x="487.8" y="5.3">1</text>
<text x="2.5" y="55.5">D</text>
<text x="553.5" y="55.5">D</text>
<text x="2.8" y="163.4">C</text>
<text x="553.5" y="163.4">C</text>
<text x="2.9" y="271.4">B</text>
<text x="553.5" y="271.4">B</text>
<text x="2.8" y="379.3">A</text>
<text x="553.5" y="379.3">A</text>
<text x="68.7" y="429.5">4</text>
<text x="208.4" y="429.6">3</text>
<text x="348.1" y="429.6">2</text>
<text x="487.8" y="429.5">1</text>
</g>
<g font-size="3.5">
<text x="12.7" y="15.3">GENERAL NOTES:</text>
<text x="12.7" y="19.5">1.</text>
<text x="12.7" y="23.7">2.</text>
<text x="18.9" y="19.5">MATERIAL: ALUMINUM, 6061-T651</text>
<text x="18.9" y="23.7">SPECIAL FINISH: ANODIZE PER MIL-A-8625F, TYPE II, CLASS 2 (BLACK)</text>
<text x="12.7" y="27.8">3.</text>
<text x="18.9" y="27.8">SURFACE ROUGHNESS (UNLESS SPECIFIED OTHERWISE): 63 Ra (AVERAGE MICRO-INCHES)</text>
<text x="12.7" y="32">4.</text>
<text x="18.9" y="32">INTERPRET DIMENSIONS AND TOLERANCES PER ASME Y14.5M-1994</text>
<text x="12.7" y="36.2">5.</text>
<text x="12.7" y="40.4">6.</text>
<text x="18.9" y="36.2">DEBURR AND BREAK ALL SHARP EDGES, MAX 0.010&quot; (UNLESS SPECIFIED OTHERWISE)</text>
<text x="18.9" y="40.4">PARTS ARE TO BE CLEAN AND FREE OF OIL, GREASE, AND OTHER CONTAMINANTS</text>
<text x="12.7" y="44.6">7.</text>
<text x="18.9" y="44.6">DIMENSIONS INCLUDE ANODIZING, ELECTROPLATING, AND CHEMICALLY APPLIED FINISHES IF APPLICABLE</text>
<text x="308.2" y="51.9">.316</text>
<text x="315.6" y="49.9">+.001</text>
<text x="316.2" y="53.5">- .000</text>
<text x="211.6" y="71.4">A</text>
<text x="233" y="70.8">.003</text>
<text x="367" y="67.6">.158</text>
<text x="300.1" y="99.6">.178</text>
<text x="391.6" y="99.3">.188</text>
<text x="289.4" y="106.4">.356</text>
<text x="404.5" y="106.4">.376</text>
<text x="307.7" y="152.7">.336</text>
<text x="364.6" y="158.8">.168</text>
<text x="126.1" y="162.2">4X 10-32 UNF - 2B ↧ .380 MIN</text>
<text x="145.2" y="166.7">DRILL ↧ .500 MAX</text>
<text x="13.7" y="207.7">2X 8-32 UNC - 2B ↧ .328 MIN</text>
<text x="322.5" y="204">1.500</text>
<text x="31.1" y="212.2">DRILL ↧ .484 MAX</text>
<text x="240.5" y="210.4">8X R.125</text>
<text x="331" y="213">1.106</text>
<text x="472.1" y="213.9">4X M3x0.5 - 6H ↧ .236 MIN</text>
<text x="472.1" y="218.4">DRILL ↧ .346 MAX</text>
<text x="107.5" y="257.8">2.350</text>
<text x="159.8" y="257.4">M8x1.25 - 6H</text>
<text x="117.8" y="267.1">1.500</text>
<text x="167.1" y="280.7">+.001</text>
<text x="167.8" y="284.2">- .000</text>
<text x="177.5" y="282.6">THRU</text>
<text x="163.8" y="290.3">.002</text>
<text x="171.4" y="290.3">A</text>
<text x="233.7" y="294.4">1.175</text>
<text x="272.9" y="299.7">.875</text>
<text x="144.1" y="309.3">.425</text>
<text x="197.6" y="323.3">.050</text>
<text x="394.7" y="338.8">ENSURE NO BURRS IN THESE</text>
<text x="394.7" y="343">BORES FROM TAPPED HOLES</text>
<text x="172" y="350.8">3X .475</text>
<text x="199.8" y="360.6">1.020</text>
<text x="354.5" y="381.6">(UNLESS SPECIFIED OTHERWISE)</text>
<text x="352.5" y="390">[SECONDARY UNITS]: MILLIMETERS</text>
<text x="361.1" y="385.8">PRIMARY UNITS: INCHES</text>
<text x="362.3" y="394.1">PRIMARY TOLERANCES:</text>
<text x="361.9" y="397.9">X.X</text>
<text x="386.7" y="398">± 0.020</text>
<text x="361.9" y="402.1">X.XX</text>
<text x="361.9" y="406.3">X.XXX</text>
<text x="386.7" y="402.1">± 0.010</text>
<text x="386.7" y="406.3">± 0.005</text>
<text x="361.9" y="410.5">X.XXXX</text>
<text x="384.7" y="410.5">± 0.0005</text>
<text x="358.4" y="419.7">- DO NOT SCALE DRAWING -</text>
<text x="361.9" y="414.6">ANGULAR</text>
<text x="383.8" y="414.7">± 0.5 DEG</text>
<text x="415.5" y="418.4">SIZE</text>
<text x="461.6" y="418.3">PART NUMBER</text>
<text x="523.9" y="418.3">REV</text>
<text x="537.8" y="418.4">SHEET</text>
<text x="352" y="424.2">THIRD ANGLE PROJECTION:</text>
<text x="536.7" y="423.2">1 OF 1</text>
</g>
<g font-size="3.3">
<text x="226.6" y="70.7">⏥</text>
<text x="152.5" y="261.9">⌴ ⌀.375 ↧ .900</text>
<text x="159.3" y="266.3">⌴ FAR SIDE</text>
<text x="156.8" y="282.6">⌀.316</text>
<text x="157.5" y="291">⟂</text>
</g>
</svg>
